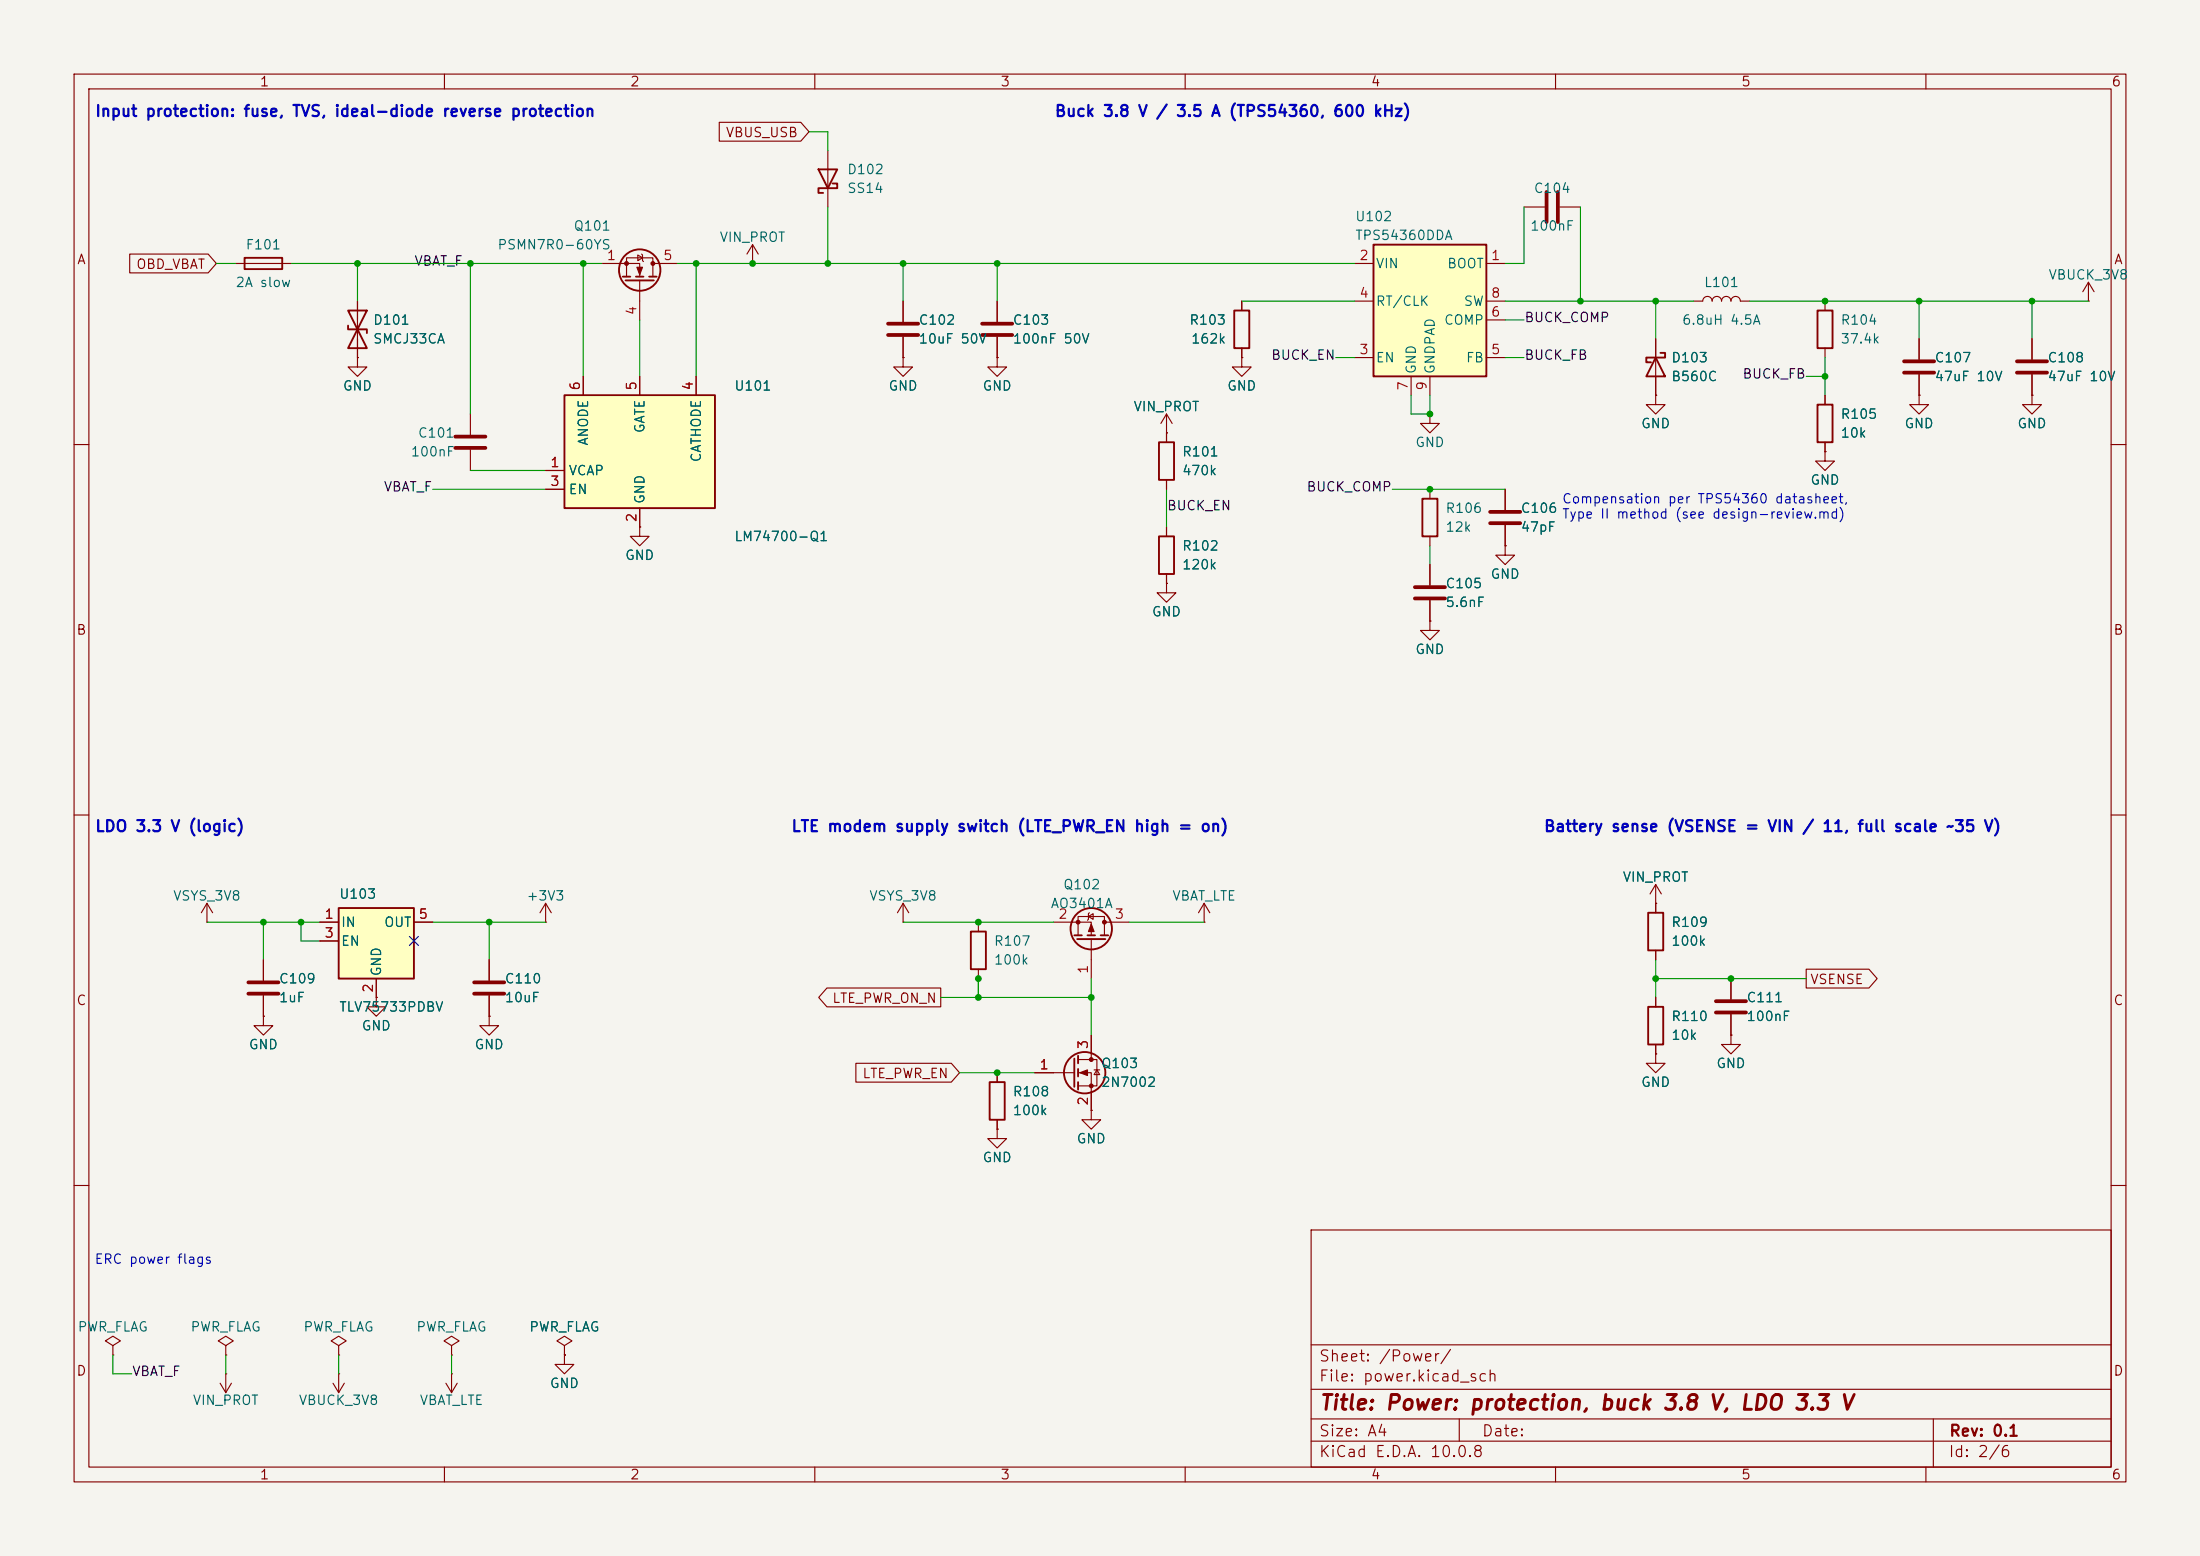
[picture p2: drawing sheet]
<svg xmlns="http://www.w3.org/2000/svg" width="297mm" height="210mm" viewBox="0 0 297 210" stroke-linecap="round" stroke-linejoin="round" font-family="sans-serif">
<path d="M0 0h297v210h-297z" fill="#f5f4ef" stroke="#f5f4ef" stroke-width=".14"/>
<g fill="none" stroke="#840000" stroke-width=".15">
<path d="M10 10h277v190h-277zM12 12h273v186h-273zM60 10v2M110 10v2M160 10v2M210 10v2M260 10v2M10 60h2M157.5 78.7v1.3h1.2l-1.2 1.3-1.3-1.3h1.3M157.5 78.7h.1M285 60h2M10 110h2"/>
<path d="M285 110h2M10 160h2M177 166h108v32h-108zM285 160h2M60 198v2M110 198v2M160 198v2M177 194.5h108M177 191.5h108M177 187.5h108M177 181.5h108M197 191.5v3"/>
<path d="M210 198v2M260 198v2M261 191.5v6.5"/>
</g>
<path d="M76.2 53.3h20.3v15.3h-20.3z" fill="#ffffc2"/>
<g fill="none" stroke="#840000" stroke-width=".25">
<path d="M110.5 22.9h2.5l-1.2 2.5zM112.4 24.8h.6v.6h-2.5v.6h.6M76.2 53.3h20.3v15.3h-20.3zM245.4 41.9h2v5.1h-2zM133.6 146.1h2v5h-2zM145 142.9v3.8M145.5 142.5v1M145.5 144.3v1M145.5 146.1v1"/>
<circle cx="146.4" cy="144.8" r="2.79"/>
</g>
<g fill="none" stroke="#840000" stroke-width=".15">
<path d="M111.8 20.3v7.6M78.7 50.8v2.5M86.4 50.8v2.5M94 50.8v2.5M223.5 53.3v1.3h1.3l-1.3 1.3-1.3-1.3h1.3M223.5 53.3h.1M246.4 40.6v1.3M246.4 47v1.3M73.7 63.5h2.5M73.7 66h2.5M86.4 68.6v2.5M246.4 61v1.2h1.2l-1.2 1.3-1.3-1.3h1.3"/>
<path d="M246.4 61h.1M147.3 139.7v3.3M134.6 152.4v1.3h1.3l-1.3 1.2-1.3-1.2h1.3M134.6 152.4h.1M134.6 144.8v1.3M134.6 151.1v1.3M139.7 144.8h5.3M145.5 143h2.6v3.6h-2.6M145.5 144.8h1.8v5.1M147.3 149.9v1.2h1.3l-1.3 1.3-1.3-1.3h1.3M147.3 149.9h.1M147.7 144.4h.8"/>
<path d="M148.1 144.4l.4 .6h-.8z"/>
</g>
<g fill="#840000" stroke="#840000" stroke-width=".15">
<path d="M145.8 144.8l1-.4v.8z"/>
<circle cx="147.3" cy="143" r=".25"/>
<circle cx="147.3" cy="146.6" r=".25"/>
</g>
<path d="M185.4 33h15.3v17.8h-15.3z" fill="#ffffc2"/>
<g fill="none" stroke="#840000" stroke-width=".25">
<path d="M185.4 33h15.3v17.8h-15.3zM156.5 59.7h2v5.1h-2zM166.6 41.9h2.1v5.1h-2.1zM156.5 72.4h2v5.1h-2zM192 67.3h2.1v5.1h-2.1zM131.1 125.7h2v5.1h-2zM145 126.2h1M145.4 126.7h3.8M146.8 126.2h1M148.6 126.2h1"/>
<circle cx="147.3" cy="125.3" r="2.79"/>
</g>
<g fill="none" stroke="#840000" stroke-width=".15">
<path d="M182.9 35.6h2.5M200.7 35.6h2.5M205.7 27.9h2.8M210.6 27.9h2.8M121.9 48.3v1.2h1.3l-1.3 1.3-1.3-1.3h1.3M121.9 48.3h.1M134.6 48.3v1.2h1.3l-1.3 1.3-1.3-1.3h1.3M134.6 48.3h.1M134.6 40.6v2.8M134.6 45.5v2.8M157.5 58.4h.1M157.5 55.9v3.8"/>
<path d="M157.5 55.9l-.8 1.3M157.5 55.9l.7 1.3M167.6 48.3v1.2h1.3l-1.3 1.3-1.2-1.3h1.2M167.6 48.3h.1M167.6 40.6v1.3M167.6 47v1.3M182.9 48.3h2.5M182.9 40.6h2.5M190.5 50.8v2.5M193 55.9v1.3h1.3l-1.3 1.2-1.2-1.2h1.2M193 55.9h.1M193 50.8v2.5"/>
<path d="M200.7 48.3h2.5M200.7 40.6h2.5M200.7 43.2h2.5M157.5 64.8v1.2M157.5 71.1v1.3M157.5 77.5v1.2M193 66v1.3M193 72.4v1.3M193 76.2v2.8M203.2 73.7v1.2h1.3l-1.3 1.3-1.3-1.3h1.3M203.2 73.7h.1M203.2 66v2.8"/>
<path d="M203.2 70.9v2.8M193 83.8v1.3h1.3l-1.3 1.3-1.2-1.3h1.2M193 83.8h.1M193 81v2.8M66 137.2v1.2h1.3l-1.3 1.3-1.2-1.3h1.2M66 137.2h.1M73.7 124.5h.1M73.7 121.9l-.8 1.3M73.7 121.9l.7 1.3M73.7 121.9v2.6M132.1 124.5v1.2M132.1 130.8v1.3"/>
<path d="M142.2 124.5h5.1v1.7M145.5 126.2v-2.5h3.6v2.5M146.9 123.7l.7-.4v.8zM147.1 123.2l-.2 .1v.8l-.1 .1M147.3 126.7v5.4M149.1 124.5h3.3M162.6 124.5h.1M162.6 121.9l-.8 1.3M162.6 121.9l.7 1.3M162.6 121.9v2.6M45 186.7l.7 1.3M45.7 181.6l1-.6-1-.7-1 .7 1 .6v1.3"/>
<path d="M45.7 182.9h.1M45.7 185.4h.1M45.7 185.4v2.6M46.5 186.7l-.8 1.3M60.2 186.7l.8 1.3M61 181.6l1-.6-1-.7-1.1 .7 1.1 .6v1.3M61 182.9h.1M61 185.4h.1M61 185.4v2.6M61.7 186.7l-.7 1.3M76.2 181.6l1-.6-1-.7-1 .7 1 .6v1.3M76.2 182.9h.1"/>
<path d="M76.2 182.9v1.3h1.3l-1.3 1.2-1.3-1.2h1.3"/>
</g>
<g fill="#840000" stroke="#840000" stroke-width=".15">
<path d="M147.3 124.7l.4 1h-.8z"/>
<circle cx="149.1" cy="124.5" r=".25"/>
<circle cx="145.5" cy="124.5" r=".25"/>
</g>
<path d="M208.8 25.9v4.1M210.3 25.9v4.1M132.6 43.7h4.1M132.6 45.2h4.1M191 79.2h4.1M201.2 69.1h4M201.2 70.6h4M191 80.8h4.1" fill="none" stroke="#840000" stroke-width=".51"/>
<path d="M45.7 122.6h10.2v9.5h-10.2z" fill="#ffffc2"/>
<g fill="none" stroke="#840000" stroke-width=".25">
<path d="M33 34.8h5.1v1.5h-5.1zM84.1 37.3h1M84.5 37.8h3.8M85.9 37.3h1M87.6 37.3h1M47 41.9l2.5 5.1h-2.5l2.5-5.1zM47 43.9v.6h2.5v.5M223.5 48.3l1.3 2.5h-2.6zM224.2 47.6h.6v.7h-2.6v.6h.7M245.4 54.6h2v5.1h-2zM45.7 122.6h10.2v9.5h-10.2zM222.5 123.2h2v5.1h-2z"/>
<path d="M222.5 135.9h2v5.1h-2z"/>
<circle cx="86.4" cy="36.4" r="2.79"/>
</g>
<g fill="none" stroke="#840000" stroke-width=".15">
<path d="M97.1 16.5h11l1.1 1.3-1.1 1.3h-11zM17.5 34.3h10.6l1.1 1.3-1.1 1.2h-10.6zM31.7 35.6h7.7M81.3 35.6h5.1v1.7M84.6 37.3v-2.5h3.5v2.5M86.1 34.4l.6 .4-.6 .4zM86.4 37.8v5.4M86.6 34.3l.1 .1v.8l.2 .1M88.1 35.6h3.3M101.6 35.6h.1M101.6 33l-.8 1.3M101.6 33l.8 1.3"/>
<path d="M101.6 33v2.6M281.9 38.1l-.7 1.3M281.9 38.1l.8 1.3M281.9 38.1v2.5M48.3 48.3v1.2h1.2l-1.2 1.3-1.3-1.3h1.3M48.3 48.3h.1M48.3 40.6v7.7M63.5 55.9v2.8M78.7 50.8v2.5M86.4 50.8v2.5M94 50.8v2.5M121.9 48.3h.1"/>
<path d="M121.9 40.6v2.8M121.9 45.5v2.8M134.6 48.3h.1M134.6 40.6v2.8M134.6 45.5v2.8M157.5 58.4h.1M157.5 58.4v1.3M167.6 48.3h.1M167.6 40.6v1.3M167.6 47v1.3M223.5 53.3h.1M223.5 45.7v7.6"/>
<path d="M228.6 40.6h1.3a.64 .64 0 0 1 .6-.6 .64 .64 0 0 1 .6 .6 .64 .64 0 0 1 .7-.6 .64 .64 0 0 1 .6 .6 .64 .64 0 0 1 .6-.6 .64 .64 0 0 1 .7 .6 .64 .64 0 0 1 .6-.6 .64 .64 0 0 1 .6 .6h1.3M246.4 53.3v1.3M246.4 59.7v1.3M259.1 53.3v1.3h1.2l-1.2 1.3-1.3-1.3h1.3M259.1 53.3h.1M259.1 45.7v2.8M259.1 50.5v2.8M274.3 53.3v1.3h1.3l-1.3 1.3-1.3-1.3h1.3M274.3 53.3h.1M274.3 45.7v2.8M274.3 50.5v2.8M281.9 40.6h.1"/>
<path d="M63.5 60.7v2.8M73.7 63.5h2.5M73.7 66h2.5M86.4 71.1v1.3h1.2l-1.2 1.3-1.3-1.3h1.3M86.4 71.1h.1M86.4 68.6v2.5M157.5 78.7h.1M157.5 64.8v1.2M157.5 71.1v1.3M157.5 77.5v1.2M193 76.2v2.8M203.2 73.7h.1"/>
<path d="M203.2 66v2.8M203.2 70.9v2.8M246.4 61h.1M193 83.8h.1M193 81v2.8M223.5 119.4v3.8M223.5 119.4l-.7 1.3M223.5 119.4l.8 1.3M27.9 124.5h.1M27.9 121.9l-.7 1.3M27.9 121.9l.8 1.3M27.9 121.9v2.6"/>
<path d="M35.6 137.2v1.2h1.2l-1.2 1.3-1.3-1.3h1.3M35.6 137.2h.1M35.6 129.5v2.8M35.6 134.4v2.8M43.2 124.5h2.5M43.2 127h2.5M50.8 134.6v1.3h1.3l-1.3 1.3-1.3-1.3h1.3M50.8 134.6h.1M50.8 132.1v2.5M55.9 124.5h2.5M66 137.2h.1M66 129.5v2.8"/>
<path d="M66 134.4v2.8M111.6 133.3h15.4v2.6h-15.4l-1.1-1.3zM121.9 124.5h.1M121.9 121.9v2.6M121.9 121.9l-.7 1.3M121.9 121.9l.8 1.3M147.3 139.7v2.5M223.5 121.9h.1M223.5 128.3v1.2M223.5 134.6v1.3M233.7 139.7v1.3h1.2l-1.2 1.2-1.3-1.2h1.3M233.7 139.7h.1"/>
<path d="M233.7 132.1v2.8M233.7 136.9v2.8M243.8 130.8h8.5l1.1 1.3-1.1 1.3h-8.5zM115.5 143.5h12.9l1.1 1.3-1.1 1.3h-12.9zM134.6 152.4h.1M134.6 144.8v1.3M134.6 151.1v1.3M139.7 144.8h2.5M147.3 149.9h.1M147.3 147.3v2.6M223.5 142.2v1.3h1.3l-1.3 1.3-1.3-1.3h1.3M223.5 142.2h.1"/>
<path d="M223.5 141v1.2M15.2 181.6l1.1-.6-1.1-.7-1 .7 1 .6v1.3M15.2 182.9h.1M29.7 186.7l.8 1.3M30.5 185.4h.1M30.5 181.6l1-.6-1-.7-1 .7 1 .6v1.3M30.5 182.9h.1M30.5 185.4v2.6M31.2 186.7l-.7 1.3M76.2 182.9h.1"/>
</g>
<g fill="none" stroke="#840000" stroke-width=".51">
<path d="M61.5 58.9h4M119.9 43.7h4.1M119.9 45.2h4.1M257 48.8h4.1M257 50.3h4.1M272.3 48.8h4.1M272.3 50.3h4.1M61.5 60.5h4M33.5 132.6h4.1M33.5 134.1h4.1M64 132.6h4.1M64 134.1h4.1"/>
<path d="M231.6 135.1h4.1M231.6 136.7h4.1"/>
</g>
<g fill="#840000" stroke="#840000" stroke-width=".15">
<path d="M86 36.1h.7l-.3 1z"/>
<circle cx="88.1" cy="35.6" r=".25"/>
<circle cx="84.6" cy="35.6" r=".25"/>
</g>
<g fill="none" stroke="#009600" stroke-width=".15">
<path d="M109.2 17.8h2.6v2.5M29.2 35.6h2.5M39.4 35.6h41.9M48.3 35.6v5M63.5 35.6v20.3M78.7 35.6v15.2M91.4 35.6h91.5M94 35.6v15.2M111.8 27.9v7.7M121.9 35.6v5M134.6 35.6v5M205.7 27.9v7.7h-2.5"/>
<path d="M213.4 27.9v12.7M86.4 43.2v7.6M167.6 40.6h15.3M180.3 48.3h2.6M190.5 53.3v2.6h2.5v-2.6M203.2 40.6h25.4M203.2 43.2h2.5M203.2 48.3h2.5M223.5 40.6v5.1M236.2 40.6h45.7M243.8 50.8h2.6M246.4 48.3v5"/>
<path d="M259.1 40.6v5.1M274.3 40.6v5.1M58.4 66h15.3M63.5 63.5h10.2M157.5 66v5.1M188 66h15.2M193 73.7v2.5M27.9 124.5h15.3M35.6 124.5v5M40.6 124.5v2.5h2.6M58.4 124.5h15.3M66 124.5v5"/>
<path d="M121.9 124.5h20.3M127 134.6h20.3M132.1 132.1v2.5M147.3 132.1v7.6M152.4 124.5h10.2M223.5 132.1h20.3M223.5 129.5v5.1M129.5 144.8h10.2M15.2 182.9v2.5h2.6M30.5 182.9v2.5M45.7 182.9v2.5M61 182.9v2.5"/>
</g>
<path d="M55.3 126.4l1.2 1.2M56.5 126.4l-1.2 1.2" fill="none" stroke="#000084" stroke-width=".15"/>
<g fill="#009600">
<circle cx="193" cy="66" r=".46"/>
<circle cx="193" cy="55.9" r=".46"/>
<circle cx="134.6" cy="35.6" r=".46"/>
<circle cx="121.9" cy="35.6" r=".46"/>
<circle cx="63.5" cy="35.6" r=".46"/>
<circle cx="78.7" cy="35.6" r=".46"/>
<circle cx="94" cy="35.6" r=".46"/>
<circle cx="101.6" cy="35.6" r=".46"/>
<circle cx="111.8" cy="35.6" r=".46"/>
<circle cx="48.3" cy="35.6" r=".46"/>
<circle cx="134.6" cy="144.8" r=".46"/>
<circle cx="132.1" cy="134.6" r=".46"/>
<circle cx="132.1" cy="132.1" r=".46"/>
<circle cx="132.1" cy="124.5" r=".46"/>
<circle cx="147.3" cy="134.6" r=".46"/>
<circle cx="246.4" cy="40.6" r=".46"/>
<circle cx="246.4" cy="50.8" r=".46"/>
<circle cx="213.4" cy="40.6" r=".46"/>
<circle cx="259.1" cy="40.6" r=".46"/>
<circle cx="274.3" cy="40.6" r=".46"/>
<circle cx="223.5" cy="132.1" r=".46"/>
<circle cx="223.5" cy="40.6" r=".46"/>
<circle cx="233.7" cy="132.1" r=".46"/>
<circle cx="40.6" cy="124.5" r=".46"/>
<circle cx="35.6" cy="124.5" r=".46"/>
<circle cx="66" cy="124.5" r=".46"/>
</g>
<text font-size="2" fill="#840000" x="178" y="190.8">Title: Power: protection, buck 3.8 V, LDO 3.3 V</text>
<g font-size="1.5" fill="#0000c2">
<text x="12.7" y="16.1">Input protection: fuse, TVS, ideal-diode reverse protection</text>
<text x="142.3" y="16.1">Buck 3.8 V / 3.5 A (TPS54360, 600 kHz)</text>
<text x="12.7" y="112.6">LDO 3.3 V (logic)</text>
<text x="106.7" y="112.6">LTE modem supply switch (LTE_PWR_EN high = on)</text>
<text x="208.3" y="112.6">Battery sense (VSENSE = VIN / 11, full scale ~35 V)</text>
</g>
<g font-size="1.5" fill="#840000">
<text x="178" y="184.1">Sheet: /Power/</text>
<text x="178" y="186.8">File: power.kicad_sch</text>
<text x="178" y="197">KiCad E.D.A. 10.0.8</text>
<text x="178" y="194.2">Size: A4</text>
<text x="200" y="194.2">Date:</text>
<text x="263" y="197">Id: 2/6</text>
<text x="263" y="194.2">Rev: 0.1</text>
</g>
<g font-size="1.3" fill="#840000">
<text x="35" y="12">1</text>
<text x="85" y="12">2</text>
<text x="135" y="12">3</text>
<text x="185" y="12">4</text>
<text x="235" y="12">5</text>
<text x="285" y="12">6</text>
<text x="97.9" y="18.8">VBUS_USB</text>
<text x="10.3" y="36">A</text>
<text x="285.3" y="36">A</text>
<text x="18.3" y="36.6">OBD_VBAT</text>
<text x="10.2" y="86">B</text>
<text x="285.2" y="86">B</text>
<text x="10.2" y="136">C</text>
<text x="112.3" y="135.7">LTE_PWR_ON_N</text>
<text x="244.3" y="133.1">VSENSE</text>
<text x="285.2" y="136">C</text>
<text x="116.3" y="145.8">LTE_PWR_EN</text>
<text x="10.2" y="186">D</text>
<text x="285.2" y="186">D</text>
<text x="35" y="200">1</text>
<text x="85" y="200">2</text>
<text x="135" y="200">3</text>
<text x="185" y="200">4</text>
<text x="235" y="200">5</text>
<text x="285" y="200">6</text>
</g>
<g font-size="1.3" fill="#006464">
<text x="114.3" y="23.8">D102</text>
<text x="114.3" y="26.4">SS14</text>
<text x="207" y="26.4">C104</text>
<text x="33.1" y="34">F101</text>
<text x="67.1" y="34">PSMN7R0-60YS</text>
<text x="77.4" y="31.4">Q101</text>
<text x="97.1" y="33">VIN_PROT</text>
<text x="182.9" y="30.2">U102</text>
<text x="182.9" y="32.7">TPS54360DDA</text>
<text x="206.5" y="31.4">100nF</text>
<text x="31.7" y="39.1">2A slow</text>
<text x="185.6" y="36.5">VIN</text>
<text x="185.6" y="41.6">RT/CLK</text>
<text x="195.3" y="36.5">BOOT</text>
<text x="197.5" y="41.6">SW</text>
<text x="230" y="39.1">L101</text>
<text x="276.5" y="38">VBUCK_3V8</text>
<text x="50.3" y="44.1">D101</text>
<text x="50.3" y="46.7">SMCJ33CA</text>
<text x="123.9" y="44.1">C102</text>
<text x="123.9" y="46.7">10uF 50V</text>
<text x="136.6" y="44.1">C103</text>
<text x="136.6" y="46.7">100nF 50V</text>
<text x="160.5" y="44.1">R103</text>
<text x="160.7" y="46.7">162k</text>
<text x="194.9" y="44.1">COMP</text>
<text x="227" y="44.1">6.8uH 4.5A</text>
<text x="248.4" y="44.1">R104</text>
<text x="248.4" y="46.7">37.4k</text>
<text x="46.2" y="53">GND</text>
<text x="99" y="53">U101</text>
<text x="119.9" y="53">GND</text>
<text x="132.6" y="53">GND</text>
<text x="165.6" y="53">GND</text>
<text x="185.6" y="49.2">EN</text>
<text x="191.5" y="50.6" transform="rotate(-90 191.5 50.6)">GND</text>
<text x="194" y="50.6" transform="rotate(-90 194 50.6)">GNDPAD</text>
<text x="197.8" y="49.2">FB</text>
<text x="225.5" y="49.2">D103</text>
<text x="225.5" y="51.8">B560C</text>
<text x="261.1" y="49.2">C107</text>
<text x="261.1" y="51.8">47uF 10V</text>
<text x="276.3" y="49.2">C108</text>
<text x="276.3" y="51.8">47uF 10V</text>
<text x="56.3" y="59.4">C101</text>
<text x="87.3" y="58.6" transform="rotate(-90 87.3 58.6)">GATE</text>
<text x="152.9" y="55.8">VIN_PROT</text>
<text x="221.5" y="58.1">GND</text>
<text x="248.4" y="56.8">R105</text>
<text x="248.4" y="59.4">10k</text>
<text x="257" y="58.1">GND</text>
<text x="272.3" y="58.1">GND</text>
<text x="55.4" y="61.9">100nF</text>
<text x="76.7" y="64.5">VCAP</text>
<text x="79.7" y="60.2" transform="rotate(-90 79.7 60.2)">ANODE</text>
<text x="94.9" y="62.5" transform="rotate(-90 94.9 62.5)">CATHODE</text>
<text x="159.5" y="61.9">R101</text>
<text x="159.5" y="64.5">470k</text>
<text x="191" y="60.7">GND</text>
<text x="244.3" y="65.7">GND</text>
<text x="76.7" y="67">EN</text>
<text x="87.3" y="68.1" transform="rotate(-90 87.3 68.1)">GND</text>
<text x="195.1" y="69.5">R106</text>
<text x="205.2" y="69.5">C106</text>
<text x="84.3" y="75.9">GND</text>
<text x="99" y="73.4">LM74700-Q1</text>
<text x="159.5" y="74.6">R102</text>
<text x="159.5" y="77.2">120k</text>
<text x="195.1" y="72.1">12k</text>
<text x="205.2" y="72.1">47pF</text>
<text x="155.4" y="83.5">GND</text>
<text x="195.1" y="79.7">C105</text>
<text x="195.1" y="82.2">5.6nF</text>
<text x="201.1" y="78.4">GND</text>
<text x="191" y="88.6">GND</text>
<text x="219" y="119.3">VIN_PROT</text>
<text x="23.3" y="121.9">VSYS_3V8</text>
<text x="45.7" y="121.6">U103</text>
<text x="45.9" y="125.4">IN</text>
<text x="51.8" y="125.4">OUT</text>
<text x="71" y="121.9">+3V3</text>
<text x="117.3" y="121.9">VSYS_3V8</text>
<text x="141.8" y="122.9">AO3401A</text>
<text x="143.4" y="120.3">Q102</text>
<text x="158.2" y="121.9">VBAT_LTE</text>
<text x="225.5" y="125.4">R109</text>
<text x="45.9" y="128">EN</text>
<text x="51.8" y="131.9" transform="rotate(-90 51.8 131.9)">GND</text>
<text x="134.1" y="128">R107</text>
<text x="134.1" y="130.5">100k</text>
<text x="225.5" y="128">100k</text>
<text x="37.6" y="133">C109</text>
<text x="37.6" y="135.6">1uF</text>
<text x="45.7" y="136.9">TLV75733PDBV</text>
<text x="68.1" y="133">C110</text>
<text x="68.1" y="135.6">10uF</text>
<text x="235.7" y="135.6">C111</text>
<text x="33.5" y="141.9">GND</text>
<text x="48.7" y="139.4">GND</text>
<text x="64" y="141.9">GND</text>
<text x="225.5" y="138.1">R110</text>
<text x="225.5" y="140.7">10k</text>
<text x="235.7" y="138.1">100nF</text>
<text x="136.6" y="148.3">R108</text>
<text x="148.6" y="144.5">Q103</text>
<text x="148.6" y="147">2N7002</text>
<text x="221.5" y="147">GND</text>
<text x="231.6" y="144.5">GND</text>
<text x="136.6" y="150.8">100k</text>
<text x="145.3" y="154.6">GND</text>
<text x="132.6" y="157.2">GND</text>
<text x="10.4" y="180">PWR_FLAG</text>
<text x="25.6" y="180">PWR_FLAG</text>
<text x="40.9" y="180">PWR_FLAG</text>
<text x="56.1" y="180">PWR_FLAG</text>
<text x="71.4" y="180">PWR_FLAG</text>
<text x="25.9" y="189.9">VIN_PROT</text>
<text x="40.2" y="189.9">VBUCK_3V8</text>
<text x="56.6" y="189.9">VBAT_LTE</text>
<text x="74.1" y="187.7">GND</text>
</g>
<g font-size="1.3" fill="#a90000">
<text x="81.8" y="35.4">1</text>
<text x="89.4" y="35.4">5</text>
<text x="183.4" y="35.4">2</text>
<text x="201.2" y="35.4">1</text>
<text x="183.4" y="40.5">4</text>
<text x="201.2" y="40.5">8</text>
<text x="86.2" y="42.6" transform="rotate(-90 86.2 42.6)">4</text>
<text x="201.2" y="43">6</text>
<text x="78.6" y="52.8" transform="rotate(-90 78.6 52.8)">6</text>
<text x="86.2" y="52.8" transform="rotate(-90 86.2 52.8)">5</text>
<text x="93.8" y="52.8" transform="rotate(-90 93.8 52.8)">4</text>
<text x="183.4" y="48.1">3</text>
<text x="190.4" y="52.8" transform="rotate(-90 190.4 52.8)">7</text>
<text x="192.9" y="52.8" transform="rotate(-90 192.9 52.8)">9</text>
<text x="201.2" y="48.1">5</text>
<text x="74.2" y="63.4">1</text>
<text x="74.2" y="65.9">3</text>
<text x="86.2" y="70.6" transform="rotate(-90 86.2 70.6)">2</text>
<text x="43.7" y="124.3">1</text>
<text x="56.4" y="124.3">5</text>
<text x="142.8" y="124.3">2</text>
<text x="150.4" y="124.3">3</text>
<text x="43.7" y="126.9">3</text>
<text x="147.2" y="131.5" transform="rotate(-90 147.2 131.5)">1</text>
<text x="50.7" y="134.1" transform="rotate(-90 50.7 134.1)">2</text>
<text x="147.2" y="141.7" transform="rotate(-90 147.2 141.7)">3</text>
<text x="140.2" y="144.6">1</text>
<text x="147.2" y="149.3" transform="rotate(-90 147.2 149.3)">2</text>
</g>
<g font-size="1.3" fill="#0f0f0f">
<text x="55.9" y="36.2">VBAT_F</text>
<text x="205.7" y="43.8">BUCK_COMP</text>
<text x="171.5" y="48.9">BUCK_EN</text>
<text x="205.7" y="48.9">BUCK_FB</text>
<text x="235.1" y="51.4">BUCK_FB</text>
<text x="51.7" y="66.7">VBAT_F</text>
<text x="157.5" y="69.2">BUCK_EN</text>
<text x="176.3" y="66.7">BUCK_COMP</text>
<text x="17.8" y="186">VBAT_F</text>
</g>
<g font-size="1.3" fill="#0000c2">
<text x="210.8" y="68.3">Compensation per TPS54360 datasheet,</text>
<text x="210.8" y="70.3">Type II method (see design-review.md)</text>
<text x="12.7" y="170.9">ERC power flags</text>
</g>
</svg>
